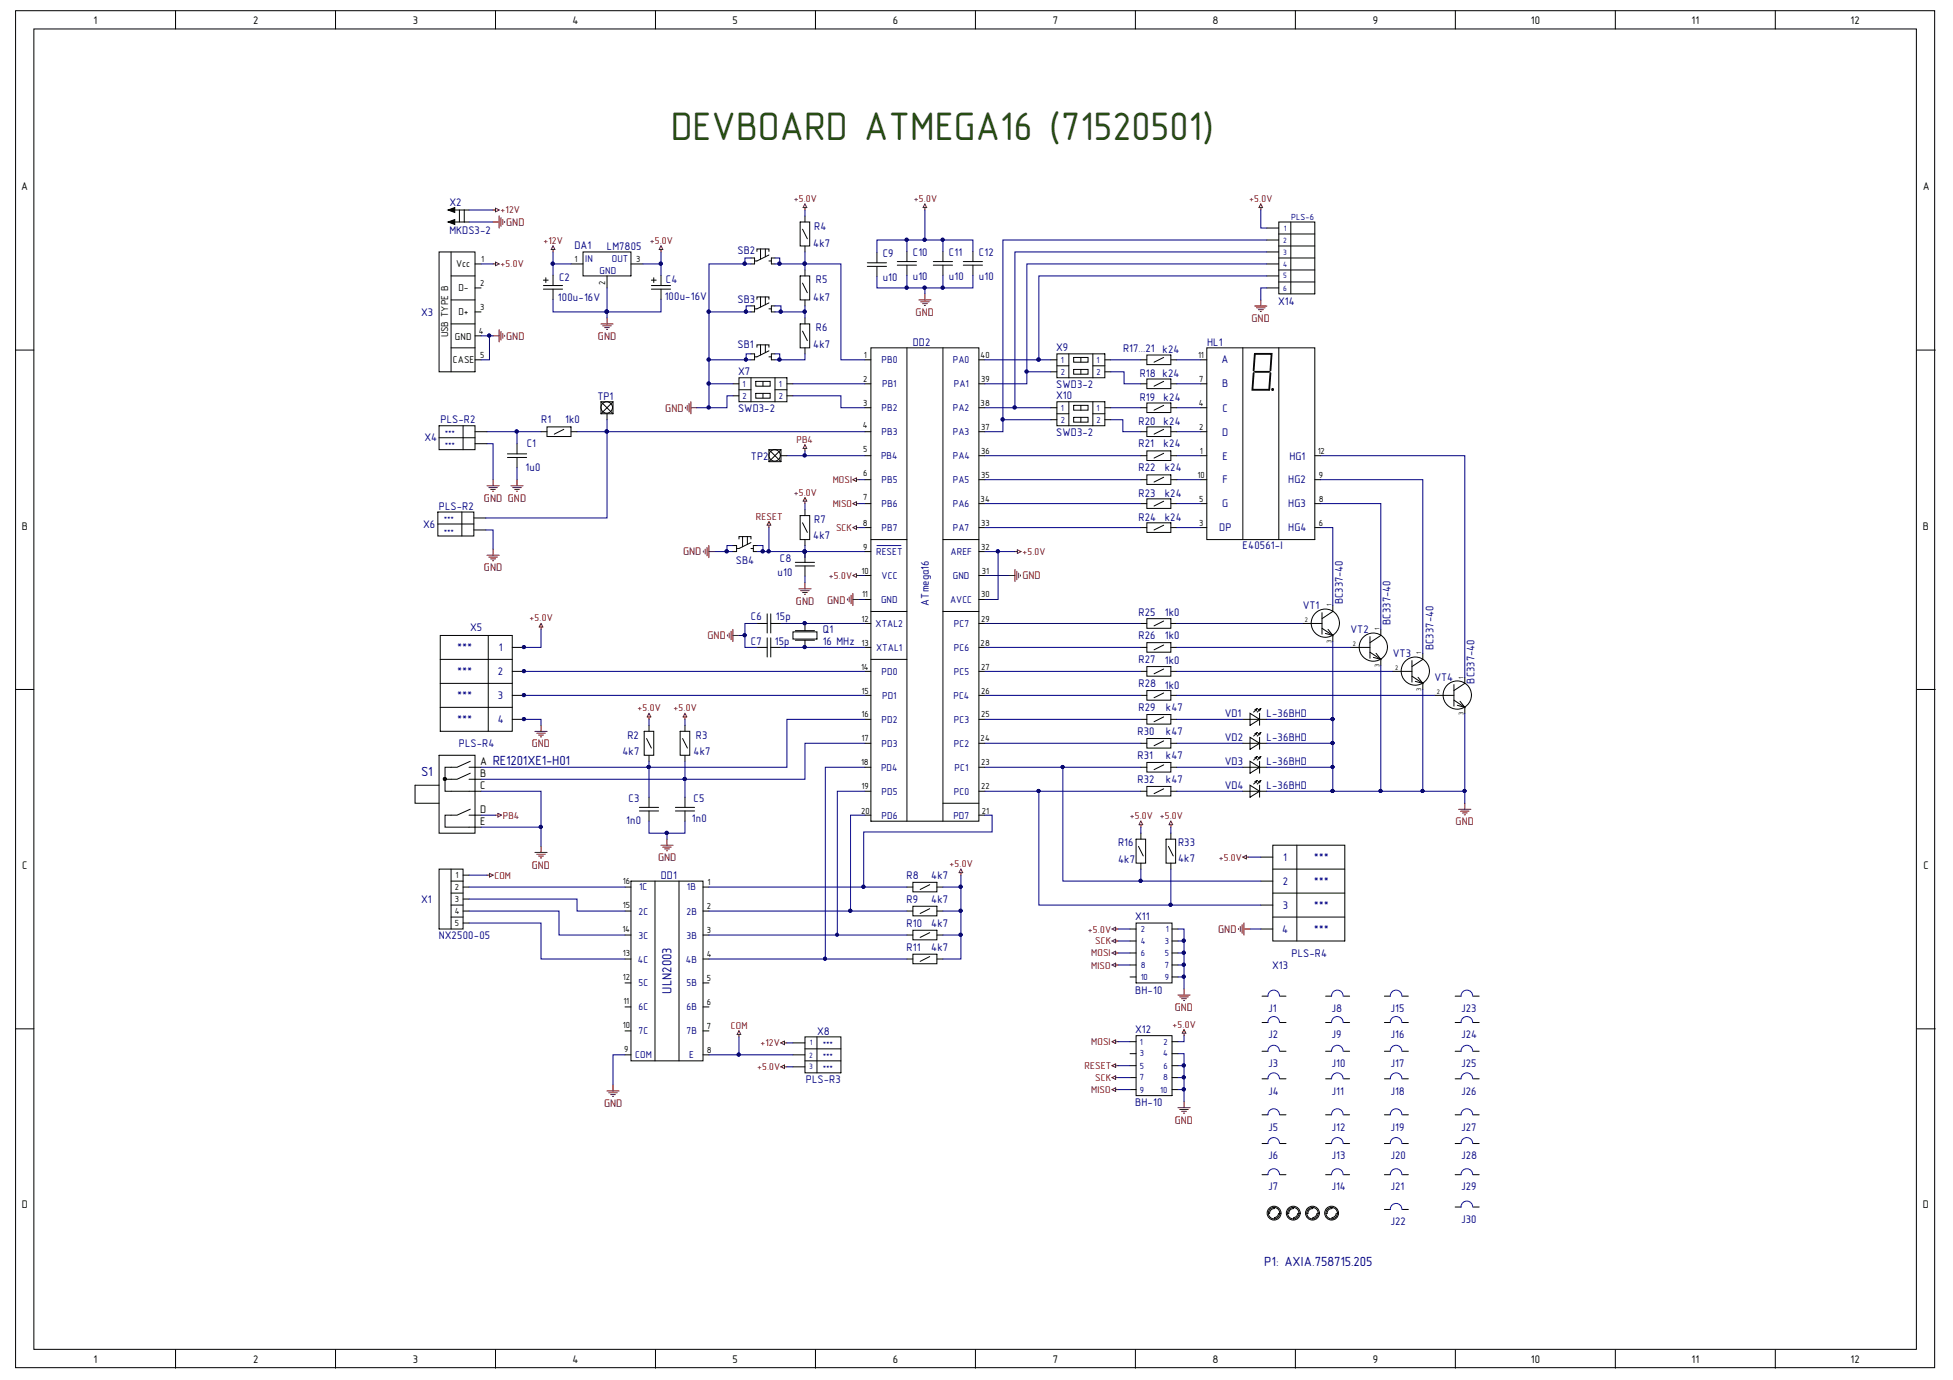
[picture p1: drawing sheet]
<svg xmlns="http://www.w3.org/2000/svg" width="297mm" height="210mm" viewBox="0 0 297 210" stroke-linecap="round" stroke-linejoin="round" font-family="sans-serif">
<g fill="#fff" stroke="#000" stroke-width=".15">
<path d="M2.4 1.6h291.8v206.4h-291.8z"/>
<path d="M5.1 4.4h286.4v200.8h-286.4z"/>
</g>
<g fill="none" stroke="#000" stroke-width=".15">
<path d="M26.7 1.6v2.8M51 1.6v2.8M75.4 1.6v2.8M99.7 1.6v2.8M124 1.6v2.8M148.4 1.6v2.8M172.7 1.6v2.8M197 1.6v2.8M221.3 1.6v2.8M245.7 1.6v2.8M270 1.6v2.8M66.8 38.3h5.4v18.3h-5.4z"/>
<path d="M68.1 33.8l1.1-.4v.7zM68.1 31.9l1.1-.3v.7zM68.4 31.9h2.9M68.4 33.8h2.9M68.6 38.3v18.3M69.9 31.9v1.9M70.6 31.9v1.9M88.7 38.3h7.3v3.7h-7.3zM114.2 39.2h.6v.9h-.6M115.1 38.2v-.3h1.9v.3M115.7 37.9v1.5M116.4 37.9v1.2"/>
<path d="M117 38.8l-1.9 .9h-.3M117 39.7h.3M117.9 39.2h-.6v.9h.6M121.7 33.8h1.5v3.6h-1.5zM122.1 34.9l.7 1.4M122.4 32.9v.9M122.4 37.4v.9M131.9 40h2.9M133.4 38.4v1.6M136.5 39.8h2.9M137.9 38.2v1.6M142 39.8h2.9"/>
<path d="M143.4 38.2v1.6M146.5 39.8h2.9M148 38.2v1.6M192.7 38.3h1.8M192.7 36.5h1.8M192.7 34.7h1.8M194.5 33.8h5.5v10.9h-5.5zM194.5 39.2h5.5M194.5 37.4h5.5M194.5 35.6h5.5M196.3 33.8v10.9M2.4 53.2h2.7"/>
<path d="M68.6 42h3.6M68.6 45.6h3.6M68.6 49.3h3.6M68.6 52.9h3.6M72.2 54.7h1M72.2 40.1h1M72.2 43.8h1M72.2 47.4h1M72.2 51.1h1M82.6 44h3M82.6 43.4h3M82.6 42.6h.8"/>
<path d="M83 42.2v.8M84.1 41.9v1.5M84.1 44v1.5M86.8 40.1h1.9M92.3 42v1.8M96 40.1h1.8M99.1 44h2.9M99.1 43.4h2.9M99.1 42.6h.7M99.4 42.2v.8M100.5 41.9v1.5M100.5 44v1.5"/>
<path d="M111.5 58.4h.9M112.4 57.5h7.3v3.6h-7.3zM112.4 59.3h1.8M114.2 53.8h.6v.9h-.6M114.2 46.5h.6v.9h-.6M114.2 57.5v3.6M115 58h2.1v.7h-2.1zM115 59.8h2.1v.8h-2.1zM115.1 45.5v-.3h1.9v.3M115.1 52.8v-.3h1.9v.3M115.7 45.2v1.5M115.7 52.5v1.5"/>
<path d="M116 58v.7M116 59.8v.8M116.4 45.2v1.2M116.4 52.5v1.1M117 46.1l-1.9 .9h-.3M117 53.4l-1.9 .9h-.3M117 47h.3M117 54.3h.3M117.9 53.8h-.6v.9h.6M117.9 46.5h-.6v.9h.6M117.9 59.3h1.8M117.9 57.5v3.6"/>
<path d="M119.7 58.4h.9M121.7 42h1.5v3.6h-1.5zM121.7 49.3h1.5v3.6h-1.5zM122.1 43.1l.7 1.4M122.1 50.4l.7 1.4M122.4 41.1v.9M122.4 45.6v.9M122.4 48.4v.9M122.4 52.9v.9M131.6 58.4h.9M131.6 54.7h.9M131.9 40.5h2.9"/>
<path d="M132.5 52.9h16.4v72h-16.4zM133.4 40.5v1.6M136.5 40.3h2.9M137.9 40.3v1.6M137.9 52.9v72M142 40.3h2.9M143.4 40.3v1.6M143.4 52.9v72M146.5 40.3h2.9M148 40.3v1.6M148.9 58.4h.9M148.9 54.7h.9"/>
<path d="M159.8 54.7h.9M159.8 56.6h.9M160.7 53.8h7.3v3.7h-7.3zM160.7 55.6h1.9M162.6 53.8v3.7M163.3 54.4h2.2v.7h-2.2zM163.3 56.2h2.2v.7h-2.2zM164.4 54.4v.7M164.4 56.2v.7M166.2 55.6h1.8M166.2 53.8v3.7M168 54.7h1"/>
<path d="M168 56.6h1M173.5 58.4h.9M173.5 54.7h.9M174.4 54h3.7v1.5h-3.7zM174.4 57.6h3.7v1.5h-3.7zM177 54.4l-1.5 .7M177 58l-1.5 .7M178.1 58.4h.9M178.1 54.7h.9M182.6 58.4h.9M182.6 54.7h.9M183.5 52.9h16.5v29.2h-16.5z"/>
<path d="M189 52.9v29.2M192.7 40.1h1.8M192.7 42h1.8M192.7 43.8h1.8M194.5 52.9v29.2M194.5 41.1h5.5M194.5 42.9h5.5M291.6 53.2h2.7M66.6 77.9h5.5v3.6h-5.5zM66.6 79.7h5.5M66.8 64.8h5.4v3.6h-5.4zM66.8 66.6h5.4"/>
<path d="M70.2 77.9v3.6M70.4 64.8v3.6M72.1 78.8h1.8M72.2 65.7h1.9M72.2 67.5h1.9M77.2 69.6h2.9M77.2 69h2.9M78.6 67.5v1.5M78.6 69.6v1.5M82.3 65.7h.9M83.2 64.9h3.6v1.5h-3.6zM85.8 65.3l-1.5 .7"/>
<path d="M86.8 65.7h1M91.4 62.9h1.8M91.4 61.1h1.8M91.4 61.1v1.8M91.4 61.1l1.8 1.8M92.3 62.9v.9M93.2 61.1v1.8M93.2 61.1l-1.8 1.8M111.5 60.2h.9M117 68.4v1.8M117 70.2h1.8M117 68.4h1.8"/>
<path d="M117 68.4l1.8 1.8M118.8 69.3h.9M118.8 68.4v1.8M118.8 68.4l-1.8 1.8M119.7 60.2h.9M121.7 78.4h1.5v3.7h-1.5zM122.1 79.5l.7 1.5M122.4 77.5v.9M131.6 62h.9M131.6 65.7h.9M131.6 73h.9M131.6 76.6h.9"/>
<path d="M131.6 69.3h.9M148.9 62h.9M148.9 65.7h.9M148.9 73h.9M148.9 76.6h.9M148.9 69.3h.9M159.8 62h.9M159.8 63.8h.9M160.7 61.1h7.3v3.7h-7.3zM160.7 62.9h1.9M162.6 61.1v3.7M163.3 61.7h2.2v.7h-2.2z"/>
<path d="M163.3 63.5h2.2v.7h-2.2zM164.4 61.7v.7M164.4 63.5v.7M166.2 62.9h1.8M166.2 61.1v3.7M168 62h1M168 63.8h1M173.5 62h.9M173.5 65.7h.9M173.5 73h.9M173.5 76.6h.9M173.5 69.3h.9"/>
<path d="M174.4 61.3h3.7v1.4h-3.7zM174.4 64.9h3.7v1.5h-3.7zM174.4 68.6h3.7v1.4h-3.7zM174.4 72.2h3.7v1.5h-3.7zM174.4 75.9h3.7v1.4h-3.7zM174.4 79.5h3.7v1.5h-3.7zM177 61.7l-1.5 .7M177 65.3l-1.5 .7M177 69l-1.5 .7M177 72.6l-1.5 .7M177 76.2l-1.5 .8M177 79.9l-1.5 .7"/>
<path d="M178.1 62h.9M178.1 65.7h.9M178.1 73h.9M178.1 76.6h.9M178.1 69.3h.9M182.6 62h.9M182.6 65.7h.9M182.6 73h.9M182.6 76.6h.9M182.6 69.3h.9M200 73h.9M200 76.6h.9"/>
<path d="M200 69.3h.9M67 96.7h10.9v14.5h-10.9zM72.1 80.6h1.8M74.3 96.7v14.5M77.9 98.5h1.8M111.5 83h.5v.9h-.5M112.4 82v-.4h1.8v.4M112.9 81.6v1.6M113.7 81.6v1.2M114.2 82.5l-1.8 .9h-.4M114.2 83.4h.4M115.1 94.8h1.6"/>
<path d="M115.1 98.5h1.6M115.1 83h-.5v.9h.5M116.7 93.4v2.9M116.7 97v2.9M117.2 94.8h1.6M117.2 98.5h1.6M117.2 93.4v2.9M117.2 97v2.9M120.6 96.1h3.7v1.1h-3.7zM121 95.9h2.9M121 97.4h2.9M121 86.1h2.9"/>
<path d="M121 85.5h2.9M122.4 82.1v.9M122.4 84v1.5M122.4 86.1v1.5M122.4 94.8v1.1M122.4 97.4v1.1M131.6 80.2h.9M131.6 94.8h.9M131.6 98.5h.9M131.6 83.9h.9M131.6 91.2h.9M131.6 87.5h.9"/>
<path d="M132.5 82.1h5.4M132.5 93h5.4M143.4 82.1h5.5M143.4 93h5.5M148.9 80.2h.9M148.9 94.8h.9M148.9 98.5h.9M148.9 83.9h.9M148.9 91.2h.9M148.9 87.5h.9M173.5 80.2h.9M173.5 94.8h.9"/>
<path d="M173.5 98.5h.9M174.4 94.1h3.7v1.5h-3.7zM174.4 97.7h3.7v1.5h-3.7zM177 94.5l-1.5 .7M177 98.1l-1.5 .7M178.1 80.2h.9M178.1 94.8h.9M178.1 98.5h.9M182.6 80.2h.9M198.1 94.8h3M200 80.2h.9M201.1 93.2v3.3"/>
<path d="M201.1 95.6l1.6 1.1v.9M202 95.7l.7 1-1.1-.4M202.7 92.1v.9l-1.6 1.1M205.4 98.5h3M208.4 96.8v3.3M208.4 99.2l1.6 1.1v.9M209.3 99.4l.7 .9-1.1-.3M210 95.7v1l-1.6 1M216.4 99.4v.9l-1.7 1.1M2.4 104.9h2.7M66.8 114.9h5.4v11.8h-5.4zM66.8 119.4h-3.7v2.8h3.7"/>
<path d="M67 100.3h10.9M67 103.9h10.9M67 107.6h10.9M71.3 116.7h1.9M71.3 118.5h1.9M71.5 115.8l-2 .9h-1.8v3.7h5.5M71.5 117.6l-2 .9h-1.8M77.9 102.1h1.8M77.9 105.8h1.8M77.9 109.4h1.8M98 111.2h1.4v3.7h-1.4zM98.3 112.3l.8 1.5"/>
<path d="M98.7 110.3v.9M98.7 114.9v.9M103.4 111.2h1.5v3.7h-1.5zM103.8 112.3l.8 1.5M104.2 110.3v.9M104.2 114.9v.9M131.6 102.1h.9M131.6 105.8h.9M131.6 113.1h.9M131.6 109.4h.9M131.6 116.7h.9M132.5 100.3h5.4"/>
<path d="M148.9 102.1h.9M148.9 105.8h.9M148.9 113.1h.9M148.9 109.4h.9M148.9 116.7h.9M173.5 102.1h.9M173.5 105.8h.9M173.5 113.1h.9M173.5 109.4h.9M173.5 116.7h.9M174.4 101.4h3.7v1.5h-3.7zM174.4 105h3.7v1.5h-3.7z"/>
<path d="M174.4 108.7h3.7v1.4h-3.7zM174.4 112.3h3.7v1.5h-3.7zM174.4 116h3.7v1.4h-3.7zM174.4 119.6h3.7v1.5h-3.7zM177 101.8l-1.5 .7M177 105.4l-1.5 .7M177 109l-1.5 .8M177 112.7l-1.5 .7M177 116.3l-1.5 .8M177 120l-1.5 .7M178.1 102.1h.9M178.1 105.8h.9"/>
<path d="M178.1 113.1h.9M178.1 109.4h.9M178.1 116.7h.9M190.1 108.5l1.5 .9-1.5 .9zM190.1 112.1l1.5 1-1.5 .9zM190.1 115.8l1.5 .9-1.5 .9zM190.1 119.4l1.5 1-1.5 .9zM190.1 113.1h2.6M190.1 109.4h2.6M190.1 116.7h2.6M191.2 107.8l-.5 .5M191.2 107.8l-.3 .2"/>
<path d="M191.2 107.8l-.2 .3M191.2 111.4l-.5 .6M191.2 111.4l-.3 .2M191.2 111.4l-.2 .4M191.2 115.1l-.5 .5M191.2 115.1l-.3 .1M191.2 115.1l-.2 .3M191.2 118.7l-.5 .6M191.2 118.7l-.3 .2M191.2 118.7l-.2 .4M191.6 108.5v1.8M191.6 112.1v1.9"/>
<path d="M191.6 115.8v1.8M191.6 119.4v1.9M191.8 107.8l-.6 .5M191.8 107.8l-.4 .2M191.8 107.8l-.2 .3M191.8 111.4l-.6 .6M191.8 111.4l-.4 .2M191.8 111.4l-.2 .4M191.8 115.1l-.6 .5M191.8 115.1l-.4 .1M191.8 115.1l-.2 .3M191.8 118.7l-.6 .6"/>
<path d="M191.8 118.7l-.4 .2M191.8 118.7l-.2 .4M211.8 102.1h2.9M214.7 100.5v3.3M214.7 102.9l1.7 1v1M215.7 103l.7 .9-1.1-.3M218.2 105.8h2.9M221.1 104.1v3.3M221.1 106.5l1.7 1.1v.9M222.1 106.7l.7 .9-1.2-.3M222.8 103v.9l-1.7 1.1M291.6 104.9h2.7"/>
<path d="M66.8 132.2h3.6v9.1h-3.6zM68.6 135.8h1.8M68.6 132.2v9.1M68.6 134h1.8M68.6 137.7h1.8M68.6 139.5h1.8M70.4 134.9h.9M70.4 138.6h.9M70.4 136.7h.9M70.4 133.1h.9M71.3 124h1.9M71.5 123.1l-2 .9h-1.8v1.8h5.5"/>
<path d="M95.1 134.9h.9M95.1 138.6h.9M96 134h10.9v27.4h-10.9zM97.2 123.4h3M97.2 122.8h3M98.7 121.3v1.5M98.7 123.4v1.5M99.6 134v27.4M102.7 123.4h2.9M102.7 122.8h2.9M103.3 134v27.4M104.2 121.3v1.5"/>
<path d="M104.2 123.4v1.5M106.9 134.9h.9M106.9 138.6h.9M131.6 120.4h.9M131.6 124h.9M137.9 134.9h.9M137.9 138.6h.9M138.8 134.2h3.7v1.5h-3.7zM138.8 137.8h3.7v1.5h-3.7zM141.4 134.6l-1.5 .7M141.4 138.2l-1.5 .7M142.5 134.9h.9"/>
<path d="M142.5 138.6h.9M143.4 122.2h5.5M148.9 120.4h.9M148.9 124h.9M172.8 127.6h1.4v3.7h-1.4zM173.2 128.7l.7 1.5M173.5 120.4h.9M173.5 126.7v.9M173.5 131.3v.9M177.3 127.6h1.5v3.7h-1.5zM177.7 128.7l.7 1.5M178.1 120.4h.9"/>
<path d="M178.1 126.7v.9M178.1 131.3v.9M190.1 120.4h2.6M191.8 134h1.8M191.8 137.7h1.8M191.8 130.4h1.8M193.6 128.6h10.9v14.5h-10.9zM193.6 135.8h10.9M193.6 139.5h10.9M193.6 132.2h10.9M197.2 128.6v14.5M2.4 156.5h2.7"/>
<path d="M70.4 140.4h.9M95.1 149.5h.9M95.1 145.9h.9M95.1 153.2h.9M95.1 156.8h.9M95.1 142.2h.9M106.9 149.5h.9M106.9 145.9h.9M106.9 153.2h.9M106.9 156.8h.9M106.9 142.2h.9M120.6 158.6h1.8"/>
<path d="M122.4 157.7h5.5v5.5h-5.5zM122.4 159.5h5.5M124.3 157.7v5.5M137.9 145.9h.9M137.9 142.2h.9M138.8 141.5h3.7v1.5h-3.7zM138.8 145.1h3.7v1.5h-3.7zM141.4 141.9l-1.5 .7M141.4 145.5l-1.5 .7M142.5 145.9h.9M142.5 142.2h.9M171.9 158.4h.9"/>
<path d="M171.9 141.3h.9M171.9 143.1h.9M171.9 145h.9M171.9 146.8h.9M171.9 148.6h.9M172.8 157.5h5.5v9.1h-5.5zM172.8 140.4h5.5v9.1h-5.5zM178.3 158.4h.9M178.3 141.3h.9M178.3 143.1h.9M178.3 145h.9M178.3 146.8h.9"/>
<path d="M178.3 148.6h.9M191.8 141.3h1.8M191.9 151.5h1M191.9 155.5h1M191.9 159.9h1M194.7 151.5h.9M194.7 155.5h.9M194.7 159.9h.9M201.6 151.5h.9M201.6 155.5h.9M201.6 159.9h.9M204.3 151.5h1"/>
<path d="M204.3 155.5h1M204.3 159.9h1M210.6 151.5h.9M210.6 155.5h.9M210.6 159.9h.9M213.3 151.5h.9M213.3 155.5h.9M213.3 159.9h.9M221.3 151.5h.9M221.3 155.5h.9M221.3 159.9h.9M224.1 151.5h.9"/>
<path d="M224.1 155.5h.9M224.1 159.9h.9M291.6 156.5h2.7M95.1 160.4h.9M106.9 160.4h.9M120.6 160.4h1.8M120.6 162.3h1.8M122.4 161.4h5.5M171.9 160.3h.9M171.9 162.1h.9M171.9 163.9h.9M171.9 165.7h.9"/>
<path d="M178.3 160.3h.9M178.3 162.1h.9M178.3 163.9h.9M178.3 165.7h.9M191.9 164.1h1M191.9 169.6h1M191.9 173.9h1M191.9 178.7h1M194.7 164.1h.9M194.7 169.6h.9M194.7 173.9h.9M194.7 178.7h.9"/>
<path d="M201.6 164.1h.9M201.6 169.6h.9M201.6 173.9h.9M201.6 178.7h.9M204.3 164.1h1M204.3 169.6h1M204.3 173.9h1M204.3 178.7h1M210.6 164.1h.9M210.6 169.6h.9M210.6 173.9h.9M210.6 178.7h.9"/>
<path d="M213.3 164.1h.9M213.3 169.6h.9M213.3 173.9h.9M213.3 178.7h.9M221.3 164.1h.9M221.3 169.6h.9M221.3 173.9h.9M221.3 178.7h.9M224.1 164.1h.9M224.1 169.6h.9M224.1 173.9h.9M224.1 178.7h.9"/>
<path d="M193.8 183.7v.1a.68 .68 0 0 0-.7 .8h-.2M193.8 185.3v.2M194.5 184.6a.68 .68 0 0 1-.7 .6M194.6 184.6h.1M196.7 183.7v.1a.68 .68 0 0 0-.7 .8h-.2M196.7 185.3v.2M197.4 184.6a.68 .68 0 0 1-.7 .6M197.5 184.6h.2M199.7 183.7v.1a.69 .69 0 0 0-.8 .8h-.1M199.7 185.3v.2M200.3 184.6a.69 .69 0 0 1-.6 .6M200.4 184.6h.2"/>
<path d="M202.6 183.7v.1a.69 .69 0 0 0-.8 .8h-.1M202.6 185.3v.2M203.2 184.6a.69 .69 0 0 1-.6 .6M203.3 184.6h.2M210.6 184h.9M213.3 184h.9M221.3 183.6h.9M224.1 183.6h.9M26.7 205.3v2.8M51 205.3v2.8M75.4 205.3v2.8M99.7 205.3v2.8"/>
<path d="M124 205.3v2.8M148.4 205.3v2.8M172.7 205.3v2.8M197 205.3v2.8M221.3 205.3v2.8M245.7 205.3v2.8M270 205.3v2.8"/>
<circle cx="92.3" cy="62" r=".87"/>
<circle cx="117.8" cy="69.3" r=".87"/>
<circle cx="201.6" cy="94.8" r="2.15"/>
<circle cx="208.9" cy="98.4" r="2.15"/>
<circle cx="215.3" cy="102.1" r="2.15"/>
<circle cx="221.6" cy="105.7" r="2.15"/>
<circle cx="193.8" cy="184.5" r=".87"/>
<circle cx="193.8" cy="184.5" r="1.05"/>
<circle cx="196.7" cy="184.5" r=".87"/>
<circle cx="196.7" cy="184.5" r="1.05"/>
<circle cx="199.6" cy="184.5" r=".87"/>
<circle cx="199.6" cy="184.5" r="1.05"/>
<circle cx="202.5" cy="184.5" r="1.05"/>
<circle cx="202.5" cy="184.5" r=".87"/>
</g>
<g fill="none" stroke="#000" stroke-width=".28">
<path d="M190.7 56.4l.2-2.6h2.5l-.2 2.6M190.7 56.7l-.2 2.6h2.5l.2-2.6M190.9 56.6h2.1"/>
<circle cx="193.5" cy="59.2" r=".07"/>
</g>
<g fill="none" stroke="#800000" stroke-width=".15">
<path d="M75 31.9h.4M75 33.8h.9M75.4 39.9l.5 .2-.5 .3zM75.4 31.7l.5 .2-.5 .3zM75.9 32.8v1.9M76.2 33.1v1.3M76.5 33.4v.7M76.8 33.7v.2M84.1 37.4l.3 .6h-.6zM84.1 38v.3M100.5 37.4l.3 .6h-.5zM100.5 38v.3"/>
<path d="M122.4 31.6v.3M122.4 31l.3 .6h-.5zM140.7 31l.2 .6h-.5zM140.7 31.6v.3M191.8 31l.2 .6h-.5zM191.8 31.6v.3M75 40.1h.4M75 51.1h.9M75.9 50.2v1.8M76.2 50.4v1.3M76.5 50.7v.8M76.8 51v.2"/>
<path d="M91.4 49.3h1.9M91.7 49.6h1.3M92 49.8h.7M92.2 50.1h.2M92.3 48.4v.9M139.7 45.6h1.9M140 45.9h1.3M140.3 46.2h.7M140.6 46.5h.2M140.7 44.7v.9M190.8 46.5h1.9M191.1 46.8h1.3"/>
<path d="M191.4 47.1h.7M191.7 47.4h.2M191.8 45.6v.9M74.1 73.9h1.8M74.3 74.2h1.3M74.6 74.4h.8M74.9 74.7h.2M75 73v.9M77.7 73.9h1.9M78 74.2h1.3M78.3 74.4h.7M78.5 74.7h.2"/>
<path d="M78.6 73v.9M104.2 61.9v.2M104.5 61.6v.8M104.8 61.4v1.3M105.1 61.1v1.8M105.1 62h.9M117 79.3l.2 .6h-.5zM117 79.9v.3M122.4 68.2v.4M122.4 76.2v.4M122.4 75.7l.3 .5h-.5zM122.4 67.7l.3 .5h-.5z"/>
<path d="M129.7 73l.6-.3v.5zM129.7 76.6l.6-.3v.6zM130.3 73h.3M130.3 76.6h.3M74.1 84.5h1.8M74.3 84.7h1.3M74.6 85h.8M74.9 85.3h.2M75 83.5v1M82.3 94.8l.3 .6h-.6zM82.3 95.4v.3M107 83.8v.2"/>
<path d="M107.3 83.5v.8M107.5 83.2v1.3M107.8 83v1.8M107.8 83.9h.9M110.6 96.6v.1M110.9 96.3v.7M111.2 96v1.3M111.5 95.7v1.9M111.5 96.7h.9M121.5 89.6h1.9M121.8 89.8h1.3M122.1 90.1h.7"/>
<path d="M122.3 90.4h.2M122.4 88.6v1M128.9 91.1v.2M129.2 90.8v.8M129.4 90.5v1.3M129.7 90.3v1.8M129.7 91.2h.9M129.7 87.5l.6-.2v.5zM129.7 80.2l.6-.2v.5zM130.3 87.5h.3M130.3 80.2h.3M153.4 87.5h1"/>
<path d="M154.4 83.9h.3M154.4 86.6v1.9M154.6 86.9v1.3M154.7 83.6l.6 .3-.6 .3zM154.9 87.2v.7M155.2 87.4v.2M81.4 111.2h1.8M81.6 111.5h1.3M81.9 111.8h.8M82.2 112.1h.2M82.3 110.3v.9M98.7 108.5l.3 .5h-.6z"/>
<path d="M98.7 109v.4M104.2 108.5l.3 .5h-.6zM104.2 109v.4M74.1 133.1h.3M74.4 132.8l.6 .3-.6 .3zM75.4 124h.3M75.7 123.7l.6 .3-.6 .3zM81.4 129.7h1.8M81.6 129.9h1.3M81.9 130.2h.8M82.2 130.5h.2M82.3 128.7v1"/>
<path d="M100.5 128.6h1.9M100.8 128.8h1.3M101.1 129.1h.7M101.4 129.4h.1M101.4 127.6v1M146.1 132.2l.3 .5h-.5zM146.1 132.7v.4M173.5 124.9l.3 .5h-.6zM173.5 125.4v.4M178.1 124.9l.3 .5h-.6zM178.1 125.4v.4M189 130.4l.6-.3v.5z"/>
<path d="M189.6 130.4h.3M221.9 123.1h1.8M222.1 123.4h1.3M222.4 123.7h.8M222.7 123.9h.2M222.8 122.2v.9M112.4 156.8l.3 .5h-.6zM112.4 157.3v.4M118.8 158.6l.5-.2v.5zM119.3 158.6h.4M169.1 158.4l.6-.2v.5zM169.1 141.3l.6-.3v.6z"/>
<path d="M169.1 143.1l.6-.2v.5zM169.1 145l.6-.3v.5zM169.1 146.8l.6-.3v.6zM169.7 158.4h.4M169.7 145h.4M169.7 143.1h.4M169.7 146.8h.4M169.7 141.3h.4M179.2 151.4h1.8M179.4 151.6h1.3M179.7 151.9h.8M180 152.2h.2"/>
<path d="M180.1 156.6l.3 .6h-.6zM180.1 150.4v1M180.1 157.2v.3M188.4 141.2v.2M188.6 140.9v.8M188.9 140.7v1.3M189.2 141.3h.9M189.2 140.4v1.8M92.3 165.9h1.9M92.6 166.2h1.3M92.9 166.5h.7M93.1 166.8h.2"/>
<path d="M93.2 165v.9M118.8 162.3l.5-.3v.5zM119.3 162.3h.4M169.1 162.1l.6-.3v.6zM169.1 163.9l.6-.3v.6zM169.1 165.7l.6-.2v.5zM169.7 165.7h.4M169.7 163.9h.4M169.7 162.1h.4M179.2 168.5h1.8M179.4 168.8h1.3M179.7 169h.8"/>
<path d="M180 169.3h.2M180.1 167.6v.9"/>
</g>
<g fill="none" stroke="#000080" stroke-width=".15">
<path d="M71.3 31.9h3.7M71.3 33.8h3.7M84.1 38.3v1.8M100.5 38.3v1.8M114.2 39.2h-.9v.9M117.9 39.2h.7v.9M122.4 38.3v1.8h-4.5M122.4 31.9v1M137.9 36.5h-4.5v1.9M137.9 38.2v-1.7h10.1v1.7M140.7 31.9v4.6M143.4 36.5v1.7"/>
<path d="M191.8 31.9v2.8h.9M192.7 38.3h-38.3v23.7M192.7 36.5h-40.2v27.3M73.2 40.1h1.8M73.2 51.1h1.8M74.4 51.1v3.6h-1.2M84.1 45.5v1.9h8.2M86.8 40.1h-2.7v1.8M92.3 47.4v1M92.3 43.8v3.6M97.8 40.1h2.7v1.8M100.5 45.5v1.9h-8.2"/>
<path d="M107.8 47.4h6.4M107.8 54.7v3.7M111.5 58.4h-3.7v3.6h2.8v-1.8h.9M114.2 40.1h-6.4v14.6h6.4M114.2 46.5h-.7v.9M114.2 53.8h-.7v.9M117.9 46.5h.9v.9M117.9 53.8h.7v.9M120.6 58.4h11M122.4 41.1v-1h5.5v14.6h3.7M122.4 53.8v.9h-4.5M122.4 46.5v.9h-4.5"/>
<path d="M122.4 47.4v1M133.4 42.1v1.7h4.5M137.9 41.9v1.9h10.1v-1.9M140.7 43.8v.9M143.4 41.9v1.9M149.8 54.7h10M159.8 56.6h-3.6v1.8h-6.4M169 56.6h2v1.8h2.5M169 54.7h4.5M179 54.7h3.6M179 58.4h3.6M192.7 42h-34.7v12.7"/>
<path d="M192.7 40.1h-36.5v16.5M192.7 43.8h-.9v1.8M74.1 67.5h.9v5.5M74.1 65.7h4.5M78.6 71.1v1.9M82.3 65.7h-3.7v1.8M92.3 63.8v1.9h-4.5M106 62h1.8M119.7 69.3h11.9M120.6 60.2h7.3v1.8h3.7M122.4 68.6v.7M122.4 76.6v.9"/>
<path d="M130.6 73h1M130.6 76.6h1M131.6 65.7h-39.3v13.1h-18.4M149.8 62h10M149.8 69.3h23.7M149.8 73h23.7M149.8 76.6h23.7M159.8 63.8h-7.3v1.9h-2.7M169 63.8h1.8v1.9h2.7M169 62h4.5M179 62h3.6M179 65.7h3.6"/>
<path d="M179 69.3h3.6M179 73h3.6M179 76.6h3.6M200.9 76.6h9.1v19.1M200.9 73h15.5v26.4M200.9 69.3h21.9v33.7M73.9 80.6h1.1v2.9M82.3 95.7v2.8h-2.7M108.7 83.9h2.8M111.5 83h-.9v.9M112.4 96.7h.9M115.1 94.8h-1.8v3.7h1.8"/>
<path d="M115.1 83.9h16.5M115.1 83h.9v.9M117 80.2v3.7M118.8 98.5h12.8M118.8 94.8h12.8M122.4 87.6v1M122.4 83v1.8M130.6 80.2h1M130.6 91.2h1M130.6 87.5h1M133.4 83h3.6M149.8 83.9h2v7.3h-2"/>
<path d="M149.8 80.2h23.7M149.8 94.8h23.7M149.8 98.5h23.7M149.8 87.5h3.6M151.8 83.9h2.6M179 94.8h19.1M179 80.2h3.6M179 98.5h26.4M200.9 80.2h1.8v11.9M202.7 97.6v15.5M79.6 105.8h52M79.6 109.4h2.7v.9"/>
<path d="M79.6 102.1h52M98.7 109.4v.9M98.7 115.8v5.5M104.2 115.8v5.5M104.2 109.4v.9M131.6 109.4h-11.9v7.3h-46.5M131.6 113.1h-9.2v5.4h-49.2M131.6 116.7h-6.1v29.2M149.8 116.7h23.7M149.8 102.1h23.7M149.8 105.8h23.7M149.8 109.4h23.7"/>
<path d="M149.8 113.1h23.7M161.7 116.7v17.3h30.1M179 105.8h39.2M179 102.1h32.8M179 109.4h10M179 113.1h10M179 116.7h10M192.7 109.4h10M192.7 113.1h10M192.7 116.7h10M202.7 113.1v7.3M210 101.2v19.2h6.4v-15.5"/>
<path d="M222.8 108.5v11.9h-6.4M71.3 136.7h16.5v1.9h7.3M71.3 138.6h13.7v3.6h10.1M71.3 134.9h23.8M71.3 133.1h2.8M73.2 125.8h9.1M73.2 124h2.2M73.2 120.4h9.1v8.3M98.7 124.9v1.8h5.5v-1.8M101.4 126.7v.9M107.8 134.9h30.1M107.8 138.6h30.1"/>
<path d="M131.6 120.4h-4.2v21.8M131.6 124h-2.2v14.6M143.4 134.9h2.7v3.7h-2.7M146.1 133.1v1.8M146.1 138.6v3.6M149.8 120.4h23.7M149.8 124h1.1v2.5h-19.5v8.4M158 120.4v17.3h33.8M173.5 125.8v.9M173.5 132.2v1.8M178.1 125.8v.9M178.1 132.2v5.5"/>
<path d="M179 120.4h10M189.9 130.4h1.9M192.7 120.4h17.3M222.8 120.4v1.8M71.3 140.4h11v5.5h12.8M107.8 142.2h30.1M107.8 145.9h30.1M112.4 157.7v2.7M119.7 158.6h.9M143.4 142.2h2.7v3.7h-2.7M170.1 158.4h1.8M170.1 141.3h1.8"/>
<path d="M170.1 143.1h1.8M170.1 145h1.8M170.1 146.8h1.8M179.2 141.3h.9v1.8h-.9M180.1 157.5v.9h-.9M180.1 146.8v1.8h-.9M180.1 145v1.8h-.9M180.1 143.1v1.9h-.9M180.1 148.6v1.8M190.1 141.3h1.7M95.1 160.4h-1.9v4.6M107.8 160.4h12.8"/>
<path d="M119.7 162.3h.9M170.1 163.9h1.8M170.1 162.1h1.8M170.1 165.7h1.8M179.2 160.3h.9v1.8h-.9M180.1 163.9v1.8h-.9M180.1 162.1v1.8h-.9M180.1 165.7v1.9"/>
</g>
<path d="M189 109.4h1.1M189 113.1h1.1M189 116.7h1.1M189 120.4h1.1" fill="none" stroke="#010000" stroke-width=".15"/>
<g fill="#000080" stroke="#000080" stroke-width=".15">
<circle cx="122.4" cy="94.8" r=".24"/>
<circle cx="122.4" cy="83.9" r=".23"/>
<circle cx="79.7" cy="105.7" r=".24"/>
<circle cx="79.7" cy="102.1" r=".23"/>
<circle cx="79.7" cy="98.4" r=".23"/>
<circle cx="79.7" cy="109.4" r=".23"/>
<circle cx="222.7" cy="120.3" r=".23"/>
<circle cx="202.7" cy="109.4" r=".23"/>
<circle cx="202.7" cy="113" r=".23"/>
<circle cx="202.7" cy="120.3" r=".23"/>
<circle cx="210" cy="120.3" r=".24"/>
<circle cx="122.4" cy="98.4" r=".23"/>
<circle cx="113.3" cy="96.6" r=".24"/>
<circle cx="110.5" cy="83.9" r=".24"/>
<circle cx="122.4" cy="83.9" r=".24"/>
<circle cx="216.3" cy="120.3" r=".24"/>
<circle cx="107.8" cy="58.3" r=".24"/>
<circle cx="107.8" cy="62" r=".23"/>
<circle cx="151.8" cy="83.9" r=".24"/>
<circle cx="116" cy="83.9" r=".24"/>
<circle cx="116.9" cy="83.9" r=".24"/>
<circle cx="100.5" cy="40.1" r=".24"/>
<circle cx="84.1" cy="40.1" r=".24"/>
<circle cx="92.3" cy="47.4" r=".24"/>
<circle cx="202.7" cy="116.7" r=".23"/>
<circle cx="137.9" cy="36.5" r=".23"/>
<circle cx="137.9" cy="43.8" r=".23"/>
<circle cx="180" cy="163.9" r=".23"/>
<circle cx="180" cy="165.7" r=".23"/>
<circle cx="180" cy="162.1" r=".23"/>
<circle cx="140.6" cy="43.8" r=".24"/>
<circle cx="140.6" cy="36.5" r=".24"/>
<circle cx="143.4" cy="43.8" r=".23"/>
<circle cx="143.4" cy="36.5" r=".23"/>
<circle cx="180" cy="146.7" r=".23"/>
<circle cx="180" cy="148.6" r=".23"/>
<circle cx="180" cy="143.1" r=".23"/>
<circle cx="180" cy="144.9" r=".23"/>
<circle cx="113.4" cy="47.4" r=".24"/>
<circle cx="107.8" cy="47.4" r=".24"/>
<circle cx="107.8" cy="54.7" r=".24"/>
<circle cx="122.4" cy="40.1" r=".24"/>
<circle cx="118.5" cy="54.7" r=".24"/>
<circle cx="122.4" cy="47.4" r=".24"/>
<circle cx="118.7" cy="47.4" r=".24"/>
<circle cx="118.5" cy="40.1" r=".24"/>
<circle cx="113.3" cy="40.1" r=".24"/>
<circle cx="113.4" cy="54.7" r=".24"/>
<circle cx="152.5" cy="63.8" r=".24"/>
<circle cx="158" cy="54.7" r=".24"/>
<circle cx="98.7" cy="116.7" r=".23"/>
<circle cx="104.1" cy="118.5" r=".24"/>
<circle cx="101.4" cy="126.7" r=".24"/>
<circle cx="154.3" cy="62" r=".24"/>
<circle cx="131.3" cy="134.9" r=".24"/>
<circle cx="125.5" cy="145.8" r=".23"/>
<circle cx="156.1" cy="56.5" r=".23"/>
<circle cx="146.1" cy="134.9" r=".24"/>
<circle cx="146.1" cy="138.5" r=".23"/>
<circle cx="146.1" cy="142.2" r=".24"/>
<circle cx="92.3" cy="65.6" r=".24"/>
<circle cx="78.6" cy="65.6" r=".24"/>
<circle cx="122.4" cy="69.3" r=".23"/>
<circle cx="173.5" cy="134" r=".23"/>
<circle cx="178" cy="137.6" r=".23"/>
<circle cx="158" cy="120.3" r=".24"/>
<circle cx="161.6" cy="116.7" r=".23"/>
<circle cx="74.4" cy="51" r=".23"/>
<circle cx="112.4" cy="160.4" r=".24"/>
<circle cx="129.3" cy="138.5" r=".24"/>
<circle cx="127.3" cy="142.2" r=".23"/>
<circle cx="82.2" cy="125.8" r=".23"/>
</g>
<circle cx="67.6" cy="118.5" r=".07" fill="none" stroke="#000" stroke-width=".46"/>
<path d="M68.1 33.8l1.1-.4v.7zM68.1 31.9l1.1-.3v.7z" fill="#000"/>
<g fill="none" stroke="#00f" stroke-width=".15">
<path d="M192.8 151.5a.88 .88 0 0 1 .9-.9 .88 .88 0 0 1 .9 .9M192.8 155.5a.88 .88 0 0 1 .9-.9 .88 .88 0 0 1 .9 .9M194.6 159.9a.88 .88 0 0 0-.9-.9 .88 .88 0 0 0-.9 .9M202.5 151.5a.88 .88 0 0 1 .9-.9 .88 .88 0 0 1 .9 .9M202.5 155.5a.88 .88 0 0 1 .9-.9 .88 .88 0 0 1 .9 .9M204.3 159.9a.88 .88 0 0 0-.9-.9 .88 .88 0 0 0-.9 .9M211.5 151.5a.88 .88 0 0 1 .8-.9 .88 .88 0 0 1 .9 .9M211.5 155.5a.88 .88 0 0 1 .8-.9 .88 .88 0 0 1 .9 .9M213.2 159.9a.88 .88 0 0 0-.9-.9 .88 .88 0 0 0-.8 .9M222.2 151.5a.88 .88 0 0 1 .9-.9 .88 .88 0 0 1 .9 .9M222.2 155.5a.88 .88 0 0 1 .9-.9 .88 .88 0 0 1 .9 .9M224 159.9a.88 .88 0 0 0-.9-.9 .88 .88 0 0 0-.9 .9"/>
<path d="M192.8 164.1a.88 .88 0 0 1 .9-.9 .88 .88 0 0 1 .9 .9M192.8 173.9a.88 .88 0 0 1 .9-.9 .88 .88 0 0 1 .9 .9M192.8 178.7a.88 .88 0 0 1 .9-.9 .88 .88 0 0 1 .9 .9M192.8 169.6a.88 .88 0 0 1 .9-1 .88 .88 0 0 1 .9 1M202.5 164.1a.88 .88 0 0 1 .9-.9 .88 .88 0 0 1 .9 .9M202.5 173.9a.88 .88 0 0 1 .9-.9 .88 .88 0 0 1 .9 .9M202.5 178.7a.88 .88 0 0 1 .9-.9 .88 .88 0 0 1 .9 .9M202.5 169.6a.88 .88 0 0 1 .9-1 .88 .88 0 0 1 .9 1M211.5 164.1a.88 .88 0 0 1 .8-.9 .88 .88 0 0 1 .9 .9M211.5 173.9a.88 .88 0 0 1 .8-.9 .88 .88 0 0 1 .9 .9M211.5 178.7a.88 .88 0 0 1 .8-.9 .88 .88 0 0 1 .9 .9M211.5 169.6a.88 .88 0 0 1 .8-1 .88 .88 0 0 1 .9 1"/>
<path d="M222.2 164.1a.88 .88 0 0 1 .9-.9 .88 .88 0 0 1 .9 .9M222.2 173.9a.88 .88 0 0 1 .9-.9 .88 .88 0 0 1 .9 .9M222.2 178.7a.88 .88 0 0 1 .9-.9 .88 .88 0 0 1 .9 .9M222.2 169.6a.88 .88 0 0 1 .9-1 .88 .88 0 0 1 .9 1M211.5 184a.88 .88 0 0 1 .8-1 .88 .88 0 0 1 .9 1M224 183.6a.88 .88 0 0 0-.9-.9 .88 .88 0 0 0-.9 .9"/>
</g>
<text font-size="6.1" fill="#274e13" x="102" y="21.3">DEVBOARD ATMEGA16 (71520501)</text>
<g font-size="2" fill="#000080">
<text x="64" y="118.1">S1</text>
<text x="75" y="116.3">RE1201XE1-H01</text>
<text x="102.1" y="151.1" transform="rotate(-90 102.1 151.1)">ULN2003</text>
<text x="192.3" y="192.6">P1: AXIA.758715.205</text>
</g>
<g font-size="1.7">
<text x="14.2" y="3.6">1</text>
<text x="38.5" y="3.6">2</text>
<text x="62.8" y="3.6">3</text>
<text x="87.1" y="3.6">4</text>
<text x="111.4" y="3.6">5</text>
<text x="135.8" y="3.6">6</text>
<text x="160.1" y="3.6">7</text>
<text x="184.4" y="3.6">8</text>
<text x="208.8" y="3.6">9</text>
<text x="232.8" y="3.6">10</text>
<text x="257.3" y="3.6">11</text>
<text x="281.5" y="3.6">12</text>
<text x="3.2" y="28.9">A</text>
<text x="292.5" y="28.9">A</text>
<text x="3.3" y="80.6">B</text>
<text x="292.5" y="80.6">B</text>
<text x="73" y="116.4">A</text>
<text x="73" y="118.2">B</text>
<text x="73" y="120">C</text>
<text x="73" y="123.7">D</text>
<text x="73" y="125.4">E</text>
<text x="3.4" y="132.2">C</text>
<text x="292.5" y="132.2">C</text>
<text x="3.3" y="183.8">D</text>
<text x="292.5" y="183.8">D</text>
<text x="14.2" y="207.3">1</text>
<text x="38.5" y="207.3">2</text>
<text x="62.8" y="207.3">3</text>
<text x="87.1" y="207.3">4</text>
<text x="111.4" y="207.3">5</text>
<text x="135.8" y="207.3">6</text>
<text x="160.1" y="207.3">7</text>
<text x="184.4" y="207.3">8</text>
<text x="208.8" y="207.3">9</text>
<text x="232.8" y="207.3">10</text>
<text x="257.3" y="207.3">11</text>
<text x="281.5" y="207.3">12</text>
</g>
<g font-size="1.7" fill="#000080">
<text x="68.4" y="35.6">MKDS3-2</text>
<text x="68.4" y="31.3">X2</text>
<text x="123.9" y="34.9">R4</text>
<text x="87.4" y="37.9">DA1</text>
<text x="92.3" y="38">LM7805</text>
<text x="112.2" y="38.6">SB2</text>
<text x="123.7" y="37.6">4k7</text>
<text x="134.3" y="39.1">C9</text>
<text x="138.8" y="38.9">C10</text>
<text x="144.3" y="38.9">C11</text>
<text x="148.9" y="38.9">C12</text>
<text x="84.9" y="45.7">100u-16V</text>
<text x="85" y="42.8">C2</text>
<text x="101.1" y="45.6">100u-16V</text>
<text x="101.3" y="43">C4</text>
<text x="112.2" y="46.1">SB3</text>
<text x="123.7" y="45.8">4k7</text>
<text x="124.1" y="43.1">R5</text>
<text x="134.3" y="42.7">u10</text>
<text x="138.8" y="42.5">u10</text>
<text x="144.3" y="42.5">u10</text>
<text x="148.9" y="42.5">u10</text>
<text x="194.4" y="46.3">X14</text>
<text x="64" y="48">X3</text>
<text x="112.2" y="53">SB1</text>
<text x="123.7" y="52.9">4k7</text>
<text x="124.1" y="50.4">R6</text>
<text x="138.8" y="52.6">DD2</text>
<text x="160.7" y="53.3">X9</text>
<text x="170.8" y="53.6">R17...21</text>
<text x="176.8" y="53.7">k24</text>
<text x="183.6" y="52.6">HL1</text>
<text x="112.3" y="57.1">X7</text>
<text x="160.7" y="59.1">SWD3-2</text>
<text x="173.3" y="57.3">R18 k24</text>
<text x="185.8" y="55.3">A</text>
<text x="185.9" y="58.9">B</text>
<text x="67" y="64.4">PLS-R2</text>
<text x="82.3" y="64.4">R1</text>
<text x="86" y="64.4">1k0</text>
<text x="90.9" y="60.8">TP1</text>
<text x="112.3" y="62.7">SWD3-2</text>
<text x="160.7" y="60.7">X10</text>
<text x="173.2" y="64.6">R20</text>
<text x="173.3" y="60.9">R19</text>
<text x="177" y="60.9">k24</text>
<text x="177" y="64.6">k24</text>
<text x="185.9" y="62.6">C</text>
<text x="64.5" y="67.1">X4</text>
<text x="79.9" y="71.7">1u0</text>
<text x="80.1" y="68">C1</text>
<text x="114.2" y="69.9">TP2</text>
<text x="160.7" y="66.4">SWD3-2</text>
<text x="173.2" y="68">R21</text>
<text x="173.2" y="71.7">R22</text>
<text x="177" y="68">k24</text>
<text x="177.2" y="71.7">k24</text>
<text x="185.9" y="66.3">D</text>
<text x="185.9" y="69.9">E</text>
<text x="196.1" y="69.9">HG1</text>
<text x="66.7" y="77.5">PLS-R2</text>
<text x="173.2" y="75.6">R23</text>
<text x="177.2" y="75.6">k24</text>
<text x="185.9" y="77.2">G</text>
<text x="185.9" y="73.5">F</text>
<text x="195.9" y="73.5">HG2</text>
<text x="195.9" y="77.2">HG3</text>
<text x="64.4" y="80.3">X6</text>
<text x="123.7" y="81.9">4k7</text>
<text x="123.9" y="79.5">R7</text>
<text x="173.2" y="79.2">R24</text>
<text x="177.2" y="79.2">k24</text>
<text x="185.4" y="80.8">DP</text>
<text x="189" y="83.5">E40561-I</text>
<text x="195.9" y="80.8">HG4</text>
<text x="111.9" y="85.7">SB4</text>
<text x="118.3" y="87.6">u10</text>
<text x="118.6" y="85.5">C8</text>
<text x="114.2" y="94.3">C6</text>
<text x="118" y="94.3">15p</text>
<text x="141.3" y="92.1" transform="rotate(-90 141.3 92.1)">ATmega16</text>
<text x="173.2" y="93.7">R25</text>
<text x="177.2" y="93.7">1k0</text>
<text x="198.1" y="92.6">VT1</text>
<text x="204.2" y="91.9" transform="rotate(-90 204.2 91.9)">BC337-40</text>
<text x="211.5" y="95" transform="rotate(-90 211.5 95)">BC337-40</text>
<text x="69.5" y="99.1">***</text>
<text x="71.5" y="96">X5</text>
<text x="75.9" y="99.1">1</text>
<text x="114.2" y="98.1">C7</text>
<text x="117.8" y="98.1">15p</text>
<text x="125.1" y="98.1">16 MHz</text>
<text x="125.1" y="96.3">Q1</text>
<text x="173.2" y="97.2">R26</text>
<text x="173.2" y="100.8">R27</text>
<text x="177.2" y="97.2">1k0</text>
<text x="177.2" y="101">1k0</text>
<text x="205.4" y="96.3">VT2</text>
<text x="211.8" y="99.9">VT3</text>
<text x="218" y="98.8" transform="rotate(-90 218 98.8)">BC337-40</text>
<text x="69.5" y="106.3">***</text>
<text x="69.5" y="102.7">***</text>
<text x="75.7" y="106.3">3</text>
<text x="75.7" y="102.7">2</text>
<text x="173.2" y="104.5">R28</text>
<text x="177.2" y="104.7">1k0</text>
<text x="218.2" y="103.6">VT4</text>
<text x="224.3" y="104" transform="rotate(-90 224.3 104)">BC337-40</text>
<text x="69.5" y="110">***</text>
<text x="69.8" y="113.6">PLS-R4</text>
<text x="75.7" y="110">4</text>
<text x="95.4" y="112.3">R2</text>
<text x="105.8" y="112.3">R3</text>
<text x="173" y="111.8">R30</text>
<text x="173.2" y="108.1">R29</text>
<text x="177.3" y="108.1">k47</text>
<text x="177.3" y="111.8">k47</text>
<text x="186.3" y="109">VD1</text>
<text x="186.3" y="112.7">VD2</text>
<text x="192.6" y="109">L-36BHD</text>
<text x="192.6" y="112.7">L-36BHD</text>
<text x="94.7" y="114.9">4k7</text>
<text x="105.5" y="114.9">4k7</text>
<text x="173" y="115.5">R31</text>
<text x="173" y="119.1">R32</text>
<text x="177.3" y="115.5">k47</text>
<text x="177.3" y="119.1">k47</text>
<text x="186.3" y="116.4">VD3</text>
<text x="192.6" y="116.4">L-36BHD</text>
<text x="95.3" y="125.3">1n0</text>
<text x="95.6" y="122">C3</text>
<text x="105.2" y="125.1">1n0</text>
<text x="105.5" y="122">C5</text>
<text x="186.3" y="120">VD4</text>
<text x="192.6" y="120">L-36BHD</text>
<text x="170" y="131.3">4k7</text>
<text x="170" y="128.7">R16</text>
<text x="179.2" y="131.1">4k7</text>
<text x="179.2" y="128.7">R33</text>
<text x="195.2" y="130.9">1</text>
<text x="199.8" y="130.9">***</text>
<text x="64" y="137.3">X1</text>
<text x="100.5" y="133.6">DD1</text>
<text x="137.9" y="133.6">R8</text>
<text x="137.9" y="137.3">R9</text>
<text x="141.6" y="133.6">4k7</text>
<text x="141.6" y="137.3">4k7</text>
<text x="195.1" y="134.6">2</text>
<text x="199.8" y="134.6">***</text>
<text x="66.7" y="142.8">NX2500-05</text>
<text x="137.9" y="141">R10</text>
<text x="141.6" y="141">4k7</text>
<text x="172.7" y="140">X11</text>
<text x="195" y="141.9">4</text>
<text x="195.1" y="138.2">3</text>
<text x="199.8" y="141.9">***</text>
<text x="199.8" y="138.2">***</text>
<text x="137.9" y="144.6">R11</text>
<text x="141.6" y="144.6">4k7</text>
<text x="193.5" y="147.4">X13</text>
<text x="196.4" y="145.6">PLS-R4</text>
<text x="172.7" y="151.1">BH-10</text>
<text x="192.9" y="153.9">J1</text>
<text x="202.5" y="153.9">J8</text>
<text x="211.5" y="153.9">J15</text>
<text x="222.2" y="153.9">J23</text>
<text x="124.3" y="157.4">X8</text>
<text x="172.7" y="157.1">X12</text>
<text x="192.9" y="157.9">J2</text>
<text x="202.5" y="157.9">J9</text>
<text x="211.5" y="157.9">J16</text>
<text x="222.2" y="157.9">J24</text>
<text x="122.6" y="164.7">PLS-R3</text>
<text x="192.9" y="162.3">J3</text>
<text x="192.9" y="166.5">J4</text>
<text x="202.5" y="162.3">J10</text>
<text x="202.5" y="166.5">J11</text>
<text x="211.5" y="162.3">J17</text>
<text x="211.5" y="166.5">J18</text>
<text x="222.2" y="162.3">J25</text>
<text x="222.2" y="166.5">J26</text>
<text x="172.7" y="168.2">BH-10</text>
<text x="192.9" y="172">J5</text>
<text x="202.5" y="172">J12</text>
<text x="211.5" y="172">J19</text>
<text x="222.2" y="172">J27</text>
<text x="192.9" y="176.3">J6</text>
<text x="202.5" y="176.3">J13</text>
<text x="211.5" y="176.3">J20</text>
<text x="222.2" y="176.3">J28</text>
<text x="192.9" y="181.1">J7</text>
<text x="202.5" y="181.1">J14</text>
<text x="211.5" y="181.1">J21</text>
<text x="222.2" y="181.1">J29</text>
<text x="211.5" y="186.4">J22</text>
<text x="222.2" y="186">J30</text>
</g>
<g font-size="1.7" fill="#800000">
<text x="77" y="34.3">GND</text>
<text x="77" y="51.6">GND</text>
<text x="90.9" y="51.7">GND</text>
<text x="139.3" y="48.1">GND</text>
<text x="190.3" y="48.9">GND</text>
<text x="101.2" y="62.6">GND</text>
<text x="73.6" y="76.3">GND GND</text>
<text x="73.6" y="86.9">GND</text>
<text x="103.9" y="84.4">GND</text>
<text x="155.5" y="88.1">GND</text>
<text x="121.1" y="92">GND</text>
<text x="125.8" y="91.8">GND</text>
<text x="107.6" y="97.2">GND</text>
<text x="80.9" y="113.7">GND</text>
<text x="221.4" y="125.5">GND</text>
<text x="100.1" y="131">GND</text>
<text x="80.9" y="132.1">GND</text>
<text x="185.3" y="141.9">GND</text>
<text x="178.7" y="153.8">GND</text>
<text x="91.9" y="168.4">GND</text>
<text x="178.7" y="170.9">GND</text>
</g>
<g font-size="1.5" fill="#800000">
<text x="76.1" y="32.5">+12V</text>
<text x="120.7" y="30.7">+5.0V</text>
<text x="139" y="30.7">+5.0V</text>
<text x="190" y="30.7">+5.0V</text>
<text x="76.1" y="40.7">+5.0V</text>
<text x="82.7" y="37.1">+12V</text>
<text x="98.8" y="37.1">+5.0V</text>
<text x="121.1" y="67.4">PB4</text>
<text x="120.7" y="75.4">+5.0V</text>
<text x="126.6" y="73.5">MOSI</text>
<text x="126.6" y="77.1">MISO</text>
<text x="115" y="79">RESET</text>
<text x="127.2" y="80.8">SCK</text>
<text x="126.1" y="88.1">+5.0V</text>
<text x="155.5" y="84.4">+5.0V</text>
<text x="80.5" y="94.5">+5.0V</text>
<text x="97" y="108.2">+5.0V</text>
<text x="102.4" y="108.2">+5.0V</text>
<text x="76.5" y="124.5">PB4</text>
<text x="171.8" y="124.6">+5.0V +5.0V</text>
<text x="144.4" y="131.9">+5.0V</text>
<text x="185.4" y="130.9">+5.0V</text>
<text x="75.2" y="133.6">COM</text>
<text x="165.5" y="141.8">+5.0V</text>
<text x="166.6" y="143.6">SCK</text>
<text x="166" y="145.5">MOSI</text>
<text x="166" y="147.3">MISO</text>
<text x="111.2" y="156.5">COM</text>
<text x="115.6" y="159.2">+12V</text>
<text x="166" y="159">MOSI</text>
<text x="178.3" y="156.3">+5.0V</text>
<text x="115.1" y="162.8">+5.0V</text>
<text x="165" y="162.6">RESET</text>
<text x="166" y="166.3">MISO</text>
<text x="166.6" y="164.4">SCK</text>
</g>
<g font-size="1.5">
<text x="69.4" y="40.7">Vcc</text>
<text x="69.7" y="44.3">D-</text>
<text x="69.7" y="47.9">D+</text>
<text x="68.2" y="51.3" transform="rotate(-90 68.2 51.3)">USB TYPE B</text>
<text x="69.2" y="51.6">GND</text>
<text x="68.9" y="55.3">CASE</text>
</g>
<g font-size="1.5" fill="#000080">
<text x="89" y="39.8">IN</text>
<text x="91.2" y="41.7">GND</text>
<text x="93.1" y="39.8">OUT</text>
<text x="134.1" y="55.3">PB0</text>
<text x="134.2" y="58.9">PB1</text>
<text x="144.9" y="55.3">PA0</text>
<text x="145.1" y="58.9">PA1</text>
<text x="134.1" y="62.6">PB2</text>
<text x="144.9" y="62.6">PA2</text>
<text x="134" y="69.8">PB4</text>
<text x="134.1" y="66.2">PB3</text>
<text x="144.9" y="66.2">PA3</text>
<text x="144.9" y="69.8">PA4</text>
<text x="134.1" y="73.5">PB5</text>
<text x="134.1" y="77.1">PB6</text>
<text x="144.9" y="73.5">PA5</text>
<text x="144.9" y="77.1">PA6</text>
<text x="134.1" y="80.8">PB7</text>
<text x="144.9" y="80.8">PA7</text>
<text x="133.2" y="84.4">RESET</text>
<text x="134.1" y="88.1">VCC</text>
<text x="144.6" y="84.4">AREF</text>
<text x="144.9" y="88.1">GND</text>
<text x="133.2" y="95.4">XTAL2</text>
<text x="134" y="91.7">GND</text>
<text x="144.5" y="91.7">AVCC</text>
<text x="145.1" y="95.4">PC7</text>
<text x="133.2" y="99">XTAL1</text>
<text x="145.1" y="99">PC6</text>
<text x="134.1" y="102.6">PD0</text>
<text x="134.2" y="106.3">PD1</text>
<text x="145" y="106.3">PC4</text>
<text x="145.1" y="102.6">PC5</text>
<text x="134.1" y="110">PD2</text>
<text x="134.1" y="113.6">PD3</text>
<text x="145.1" y="113.6">PC2</text>
<text x="145.1" y="110">PC3</text>
<text x="134" y="117.2">PD4</text>
<text x="145.2" y="117.2">PC1</text>
<text x="134.1" y="120.9">PD5</text>
<text x="134.1" y="124.5">PD6</text>
<text x="145" y="124.5">PD7</text>
<text x="145.1" y="120.9">PC0</text>
<text x="97.2" y="135.4">1C</text>
<text x="104.5" y="135.4">1B</text>
<text x="97.1" y="139.1">2C</text>
<text x="97.1" y="142.8">3C</text>
<text x="104.4" y="139.1">2B</text>
<text x="104.4" y="142.8">3B</text>
<text x="97" y="146.4">4C</text>
<text x="104.3" y="146.4">4B</text>
<text x="97.1" y="150">5C</text>
<text x="97.1" y="153.7">6C</text>
<text x="104.4" y="150">5B</text>
<text x="104.4" y="153.7">6B</text>
<text x="96.6" y="160.9">COM</text>
<text x="97.1" y="157.3">7C</text>
<text x="104.4" y="157.3">7B</text>
<text x="104.8" y="160.9">E</text>
</g>
<g font-size="1.4" fill="#000080">
<text x="196.4" y="33.5">PLS-6</text>
<text x="112.9" y="58.8">1</text>
<text x="118.4" y="58.8">1</text>
<text x="161.3" y="55.2">1</text>
<text x="161.3" y="57">2</text>
<text x="166.7" y="55.2">1</text>
<text x="166.7" y="57">2</text>
<text x="112.9" y="60.7">2</text>
<text x="118.4" y="60.7">2</text>
<text x="161.3" y="62.5">1</text>
<text x="161.3" y="64.3">2</text>
<text x="166.7" y="62.5">1</text>
<text x="166.7" y="64.3">2</text>
<text x="173.5" y="141.8">2</text>
<text x="173.5" y="143.6">4</text>
<text x="177.2" y="143.6">3</text>
<text x="177.3" y="141.8">1</text>
<text x="173.5" y="145.4">6</text>
<text x="173.5" y="147.3">8</text>
<text x="173.5" y="149">10</text>
<text x="177.2" y="145.4">5</text>
<text x="177.2" y="147.3">7</text>
<text x="177.2" y="149">9</text>
<text x="173.3" y="158.9">1</text>
<text x="173.3" y="160.7">3</text>
<text x="176.9" y="160.7">4</text>
<text x="177" y="158.9">2</text>
<text x="173.3" y="162.6">5</text>
<text x="173.3" y="164.3">7</text>
<text x="173.3" y="166.2">9</text>
<text x="176.5" y="166.2">10</text>
<text x="176.9" y="164.3">8</text>
<text x="177" y="162.6">6</text>
</g>
<g font-size="1.4">
<text x="73.2" y="39.9">1</text>
<text x="87.4" y="39.9">1</text>
<text x="96.8" y="39.9">3</text>
<text x="73" y="43.5">2</text>
<text x="73" y="47.2">3</text>
<text x="92" y="43.4" transform="rotate(-90 92 43.4)">2</text>
<text x="72.8" y="50.8">4</text>
<text x="73" y="54.4">5</text>
<text x="131.3" y="58.1">2</text>
<text x="131.4" y="54.4">1</text>
<text x="149.1" y="54.4">40</text>
<text x="149.2" y="58.1">39</text>
<text x="182.2" y="54.4">11</text>
<text x="182.4" y="58.1">7</text>
<text x="131.2" y="65.1">4</text>
<text x="131.3" y="61.7">3</text>
<text x="149.1" y="61.7">38</text>
<text x="149.2" y="65.4">37</text>
<text x="182.3" y="61.7">4</text>
<text x="182.4" y="65.4">2</text>
<text x="131.3" y="68.7">5</text>
<text x="149.2" y="69.1">36</text>
<text x="182.5" y="69.1">1</text>
<text x="200.4" y="69.1">12</text>
<text x="131.3" y="72.4">6</text>
<text x="131.3" y="76">7</text>
<text x="149.1" y="76.3">34</text>
<text x="149.2" y="72.7">35</text>
<text x="182.1" y="72.7">10</text>
<text x="182.4" y="76.3">5</text>
<text x="200.6" y="76.3">8</text>
<text x="200.6" y="72.7">9</text>
<text x="131.2" y="80">8</text>
<text x="131.3" y="83.6">9</text>
<text x="149.2" y="83.6">32</text>
<text x="149.2" y="80">33</text>
<text x="182.4" y="80">3</text>
<text x="200.6" y="80">6</text>
<text x="131" y="87.2">10</text>
<text x="149.3" y="87.2">31</text>
<text x="131" y="94.6">12</text>
<text x="131.1" y="90.9">11</text>
<text x="149.2" y="94.6">29</text>
<text x="149.2" y="90.9">30</text>
<text x="131" y="101.9">14</text>
<text x="131" y="98.2">13</text>
<text x="149.1" y="98.2">28</text>
<text x="149.2" y="101.9">27</text>
<text x="131" y="105.5">15</text>
<text x="149.2" y="105.5">26</text>
<text x="131" y="112.8">17</text>
<text x="131" y="109.1">16</text>
<text x="149.1" y="112.8">24</text>
<text x="149.2" y="109.1">25</text>
<text x="131" y="116.4">18</text>
<text x="149.2" y="116.4">23</text>
<text x="131" y="123.8">20</text>
<text x="131" y="120">19</text>
<text x="149.2" y="120">22</text>
<text x="149.3" y="123.8">21</text>
<text x="69.2" y="135.4">2</text>
<text x="69.2" y="137.2">3</text>
<text x="69.3" y="133.6">1</text>
<text x="94.8" y="134.5">16</text>
<text x="107.6" y="134.7">1</text>
<text x="69.2" y="139.1">4</text>
<text x="69.2" y="140.8">5</text>
<text x="94.7" y="141.8">14</text>
<text x="94.8" y="138.1">15</text>
<text x="107.5" y="138.3">2</text>
<text x="107.5" y="141.9">3</text>
<text x="94.8" y="145.4">13</text>
<text x="94.8" y="149">12</text>
<text x="107.5" y="145.6">4</text>
<text x="107.5" y="149.2">5</text>
<text x="94.8" y="152.7">11</text>
<text x="107.5" y="152.9">6</text>
<text x="94.8" y="156.4">10</text>
<text x="94.9" y="160">9</text>
<text x="107.5" y="156.5">7</text>
<text x="107.5" y="160.2">8</text>
</g>
<g font-size="1.2" fill="#000080">
<text x="195.3" y="35.1">1</text>
<text x="195.2" y="40.6">4</text>
<text x="195.2" y="38.7">3</text>
<text x="195.2" y="36.9">2</text>
<text x="195.2" y="42.4">5</text>
<text x="195.2" y="44.2">6</text>
<text x="67.7" y="66.4">***</text>
<text x="67.7" y="68.1">***</text>
<text x="67.5" y="79.5">***</text>
<text x="67.5" y="81.3">***</text>
<text x="123.1" y="160.9">2</text>
<text x="123.2" y="159">1</text>
<text x="125.1" y="159.3">***</text>
<text x="125.1" y="161.1">***</text>
<text x="123.1" y="162.6">3</text>
<text x="125.1" y="163">***</text>
</g>
<g font-size="1">
<text x="198.5" y="94.6">2</text>
<text x="202.5" y="92.2" transform="rotate(-90 202.5 92.2)">1</text>
<text x="209.8" y="95.9" transform="rotate(-90 209.8 95.9)">1</text>
<text x="202.5" y="97.8" transform="rotate(-90 202.5 97.8)">3</text>
<text x="205.7" y="98.3">2</text>
<text x="209.8" y="101.4" transform="rotate(-90 209.8 101.4)">3</text>
<text x="212.2" y="101.9">2</text>
<text x="216.2" y="99.5" transform="rotate(-90 216.2 99.5)">1</text>
<text x="216.2" y="105.1" transform="rotate(-90 216.2 105.1)">3</text>
<text x="218.5" y="105.6">2</text>
<text x="222.6" y="103.2" transform="rotate(-90 222.6 103.2)">1</text>
<text x="222.6" y="108.7" transform="rotate(-90 222.6 108.7)">3</text>
</g>
</svg>
